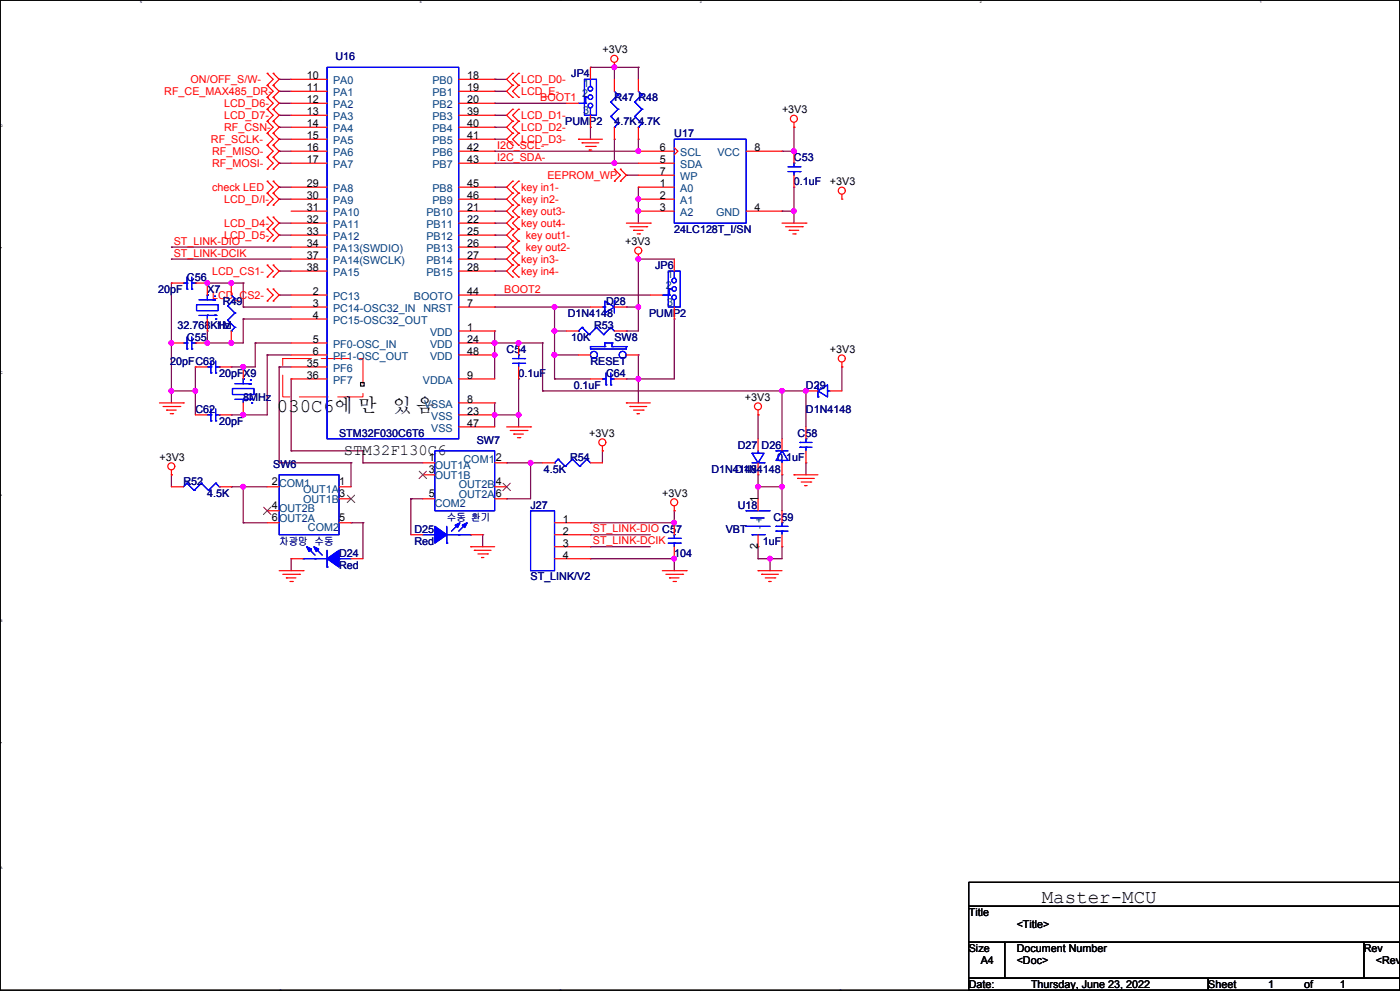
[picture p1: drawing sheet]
<svg xmlns="http://www.w3.org/2000/svg" width="297mm" height="210mm" viewBox="0 0 297 210" stroke-linecap="round" stroke-linejoin="round" font-family="sans-serif">
<g fill="none" stroke="#000" stroke-width=".25">
<path d="M0 0h296.6v209.7h-296.6zM59.3 0h.1M118.7 0h.1M178 0h.1M237.3 0h.1M0 52.5h.1M296.6 52.5h.1M76.4 81h.8v.8h-.8zM0 104.9h.1M296.6 104.9h.1M0 157.3h.1M296.6 157.3h.1"/>
<path d="M205.3 186.9h91.3v5.1h-91.3zM205.3 192h91.3v7.6h-91.3zM205.3 199.6h7.6v7.6h-7.6zM212.9 199.6h76.1v7.6h-76.1zM289 199.6h7.6v7.6h-7.6zM59.3 209.7h.1M118.7 209.7h.1M178 209.7h.1M205.3 207.2h50.7v2.5h-50.7zM237.3 209.7h.1M256 207.2h40.6v2.5h-40.6z"/>
</g>
<g fill="none" stroke="#800040" stroke-width=".25">
<path d="M59.2 19.3h.1M59.2 16.8h.1M59.2 19.3h2.5M59.2 16.8h2.5M104.8 19.3h.1M104.8 16.8h.1M104.8 19.3h2.6M104.8 16.8h2.6M125.1 14.3h.1M125.1 14.3h10.2M130.2 14.3h.1M130.2 14.3v2.5"/>
<path d="M135.3 14.3h.1M135.3 14.3v2.5M59.2 39.6h.1M59.2 32h.1M59.2 29.5h.1M59.2 27h.1M59.2 21.9h.1M59.2 24.4h.1M59.2 34.6h.1M59.2 39.6h2.5M59.2 32h2.5M59.2 29.5h2.5"/>
<path d="M59.2 27h2.5M59.2 21.9h2.5M59.2 24.4h2.5M59.2 34.6h2.5M104.8 34.6h.1M104.8 32h.1M104.8 21.9h.1M104.8 24.4h.1M104.8 39.6h.1M104.8 27h.1M104.8 29.5h.1M104.8 39.6h2.6"/>
<path d="M104.8 29.5h2.6M104.8 27h2.6M104.8 21.9h15.3M104.8 24.4h2.6M104.8 34.6h30.5M125.1 27h.1M125.1 27v2.5M130.2 34.6h.1M130.2 29.5h.1M130.2 29.5v5.1M132.7 37.1h.1M132.7 37.1h2.6"/>
<path d="M135.3 39.6h.1M135.3 29.5h.1M135.3 29.5v2.5h-30.5M135.3 39.6v7.7M165.7 32h.1M168.3 39.6h.1M168.3 27h.1M168.3 27v5h-2.6M168.3 39.6v7.7M36.3 52.3h.1M36.3 54.9h.1M36.3 60h.1"/>
<path d="M36.3 60v25.3M36.3 52.3h25.4M36.3 54.9h25.4M43.9 60h.1M43.9 60h7.6M49 60h.1M51.5 60h.1M51.5 60v5M59.2 47.3h.1M59.2 49.8h.1M59.2 57.4h.1M59.2 42.2h.1"/>
<path d="M59.2 47.3h2.5M59.2 49.8h2.5M59.2 57.4h2.5M59.2 42.2h2.5M104.8 52.3h.1M104.8 42.2h.1M104.8 44.7h.1M104.8 47.3h.1M104.8 49.8h.1M104.8 54.9h.1M104.8 57.4h.1M104.8 47.3h2.6"/>
<path d="M104.8 49.8h2.6M104.8 52.3h2.6M104.8 54.9h2.6M104.8 57.4h2.6M104.8 42.2h2.6M104.8 44.7h2.6M135.3 54.9h.1M135.3 44.7h.1M135.3 42.2h.1M135.3 54.9h7.6M135.3 54.9v15.2h-2.6M165.7 44.7h.1"/>
<path d="M165.7 44.7h2.6M168.3 44.7h.1M36.3 72.6h.1M41.4 77.7h.1M41.4 77.7v10.2M43.9 70.1h.1M43.9 72.6h.1M43.9 70.1v2.5M49 72.6h.1M49 77.7h.1M51.5 77.7h.1M51.5 67.6h.1"/>
<path d="M51.5 65h.1M51.5 67.6v5h-7.6M51.5 65h10.2M51.5 67.6h10.2M54.1 72.6h.1M54.1 72.6v5.1h-5.1M54.1 72.6h7.6M56.6 75.2h.1M56.6 75.2v12.7h-7.6M56.6 75.2h5.1M59.2 77.7h.1M59.2 62.5h.1"/>
<path d="M59.2 77.7h2.5M59.2 62.5h2.5M59.2 77.7v20.3M104.8 62.5h.1M104.8 75.2h.1M104.8 72.6h.1M104.8 65h.1M104.8 70.1h.1M104.8 65h20.3M104.8 62.5h33M104.8 70.1v10.2M104.8 72.6h10.2"/>
<path d="M109.9 72.6h.1M115 72.6h.1M115 72.6v10.2M117.5 65h.1M117.5 70.1h.1M117.5 75.2h.1M117.5 75.2h5.1M117.5 65v15.3M117.5 70.1h2.6M132.7 70.1h.1M132.7 65h.1M132.7 65h2.6"/>
<path d="M135.3 65h.1M135.3 75.2h.1M135.3 75.2v10.1M142.9 67.6h.1M142.9 67.6v12.7h-10.2M178.4 77.7h.1M178.4 77.7v5.1M36.3 82.8h.1M36.3 82.8h5.1M41.4 82.8h.1M49 87.9h.1M51.5 87.9h.1"/>
<path d="M59.2 98h.1M59.2 98h15.2M61.7 80.3h.1M61.7 95.5h.1M61.7 80.3v15.2M61.7 95.5h15.2M74.4 98h.1M74.4 98v5.1M76.9 98h.1M76.9 95.5h.1M76.9 95.5v2.5M76.9 98h12.7"/>
<path d="M104.8 87.9h.1M104.8 85.3h.1M104.8 87.9h5.1M104.8 85.3v5.1M107.4 98h.1M107.4 98h7.6M109.9 87.9h.1M109.9 80.3h.1M109.9 80.3v10.1M112.4 98h.1M112.4 98v7.6h-5M115 82.8h.1"/>
<path d="M115 82.8h55.8M117.5 80.3h.1M117.5 80.3h7.6M127.7 95.5h.1M127.7 95.5v2.5M132.7 80.3h.1M135.3 80.3h.1M160.6 87.9h.1M160.6 87.9v5.1M165.7 82.8h.1M165.7 82.8v10.2M170.8 82.8h.1"/>
<path d="M170.8 98h.1M170.8 82.8v7.6M170.8 98v2.6M36.3 100.6h.1M36.3 100.6v2.5M49 103.1h.1M49 103.1h7.6M51.5 103.1h.1M51.5 110.7h.1M51.5 103.1v7.6M51.5 110.7h5.1M61.7 118.3h.1"/>
<path d="M61.7 118.3v2.6M74.4 110.7h.1M74.4 110.7h2.5M76.9 110.7h.1M76.9 110.7v7.6M87.1 105.6h.1M87.1 105.6h2.5M87.1 105.6v7.7M102.3 113.3h.1M102.3 113.3v2.5M107.4 105.6h.1M125.1 110.7h.1"/>
<path d="M125.1 113.3h.1M125.1 115.8h.1M125.1 118.3h.1M125.1 113.3h12.7M125.1 115.8h12.7M125.1 118.3h17.8M142.9 118.3h.1M142.9 108.2h.1M142.9 108.2v2.5h-17.8M142.9 118.3v2.6M160.6 118.3h.1M160.6 103.1h.1"/>
<path d="M160.6 100.6h.1M160.6 115.8h.1M160.6 103.1h5.1M160.6 100.6v5M160.6 115.8v2.5M163.2 118.3h.1M163.2 118.3v2.6M165.7 100.6h.1M165.7 103.1h.1M165.7 115.8h.1M165.7 115.8v2.5h-5.1M165.7 100.6v7.6"/>
</g>
<g fill="#f0f" stroke="#f0f" stroke-width=".25">
<circle cx="51.5" cy="103.1" r=".49"/>
<circle cx="51.5" cy="87.9" r=".49"/>
<circle cx="51.5" cy="77.7" r=".49"/>
<circle cx="41.4" cy="82.8" r=".49"/>
<circle cx="117.5" cy="65" r=".49"/>
<circle cx="135.3" cy="80.2" r=".49"/>
<circle cx="117.5" cy="75.2" r=".49"/>
<circle cx="117.5" cy="70.1" r=".49"/>
<circle cx="135.3" cy="65" r=".49"/>
<circle cx="135.3" cy="54.9" r=".49"/>
<circle cx="130.2" cy="34.5" r=".49"/>
<circle cx="135.3" cy="32" r=".49"/>
<circle cx="168.2" cy="44.7" r=".49"/>
<circle cx="168.2" cy="32" r=".49"/>
<circle cx="130.2" cy="14.2" r=".49"/>
<circle cx="135.3" cy="44.7" r=".49"/>
<circle cx="135.3" cy="42.2" r=".49"/>
<circle cx="104.8" cy="75.2" r=".49"/>
<circle cx="109.9" cy="72.6" r=".49"/>
<circle cx="104.8" cy="72.6" r=".49"/>
<circle cx="109.9" cy="87.9" r=".49"/>
<circle cx="104.8" cy="87.9" r=".49"/>
<circle cx="49" cy="72.6" r=".49"/>
<circle cx="43.9" cy="59.9" r=".49"/>
<circle cx="36.3" cy="82.8" r=".49"/>
<circle cx="36.3" cy="72.6" r=".49"/>
<circle cx="49" cy="59.9" r=".49"/>
<circle cx="43.9" cy="72.6" r=".49"/>
<circle cx="112.4" cy="98" r=".49"/>
<circle cx="142.9" cy="110.7" r=".49"/>
<circle cx="142.9" cy="118.3" r=".49"/>
<circle cx="170.8" cy="82.8" r=".49"/>
<circle cx="165.7" cy="103.1" r=".49"/>
<circle cx="160.6" cy="103.1" r=".49"/>
<circle cx="165.7" cy="82.8" r=".49"/>
<circle cx="163.2" cy="118.3" r=".49"/>
</g>
<g fill="none" stroke="#f00" stroke-width=".25">
<path d="M56.6 18.1h.1M56.6 15.5h.1M56.6 15.5l1.3 1.3-1.3 1.3M56.6 18.1l1.3 1.2-1.3 1.3M57.9 15.5h.1M57.9 18.1h.1M57.9 15.5l1.3 1.3-1.3 1.3M57.9 18.1l1.3 1.2-1.3 1.3M61.7 16.8h7.6M61.7 19.3h7.6M97.2 16.8h7.6M97.2 19.3h7.6"/>
<path d="M108.6 18.1h.1M108.6 15.5h.1M108.6 18.1l-1.2 1.2 1.2 1.3M108.6 15.5l-1.2 1.3 1.2 1.3M109.9 18.1h.1M109.9 15.5h.1M109.9 18.1l-1.3 1.2 1.3 1.3M109.9 15.5l-1.3 1.3 1.3 1.3M125.1 14.3v2.5M130.2 14.3h.1M130.2 13.2v1.1M130.2 16.8v2.5"/>
<path d="M135.3 16.8v2.5M56.6 35.8h.1M56.6 33.3h.1M56.6 28.2h.1M56.6 25.7h.1M56.6 30.8h.1M56.6 38.4h.1M56.6 20.6h.1M56.6 23.1h.1M56.6 33.3l1.3 1.3-1.3 1.2M56.6 25.7l1.3 1.3-1.3 1.2M56.6 28.2l1.3 1.3-1.3 1.3"/>
<path d="M56.6 38.4l1.3 1.2-1.3 1.3M56.6 30.8l1.3 1.2-1.3 1.3M56.6 20.6l1.3 1.3-1.3 1.2M56.6 23.1l1.3 1.3-1.3 1.3M57.9 33.3h.1M57.9 35.8h.1M57.9 25.7h.1M57.9 28.2h.1M57.9 30.8h.1M57.9 38.4h.1M57.9 20.6h.1M57.9 23.1h.1"/>
<path d="M57.9 33.3l1.3 1.3-1.3 1.2M57.9 25.7l1.3 1.3-1.3 1.2M57.9 28.2l1.3 1.3-1.3 1.3M57.9 38.4l1.3 1.2-1.3 1.3M57.9 30.8l1.3 1.2-1.3 1.3M57.9 20.6l1.3 1.3-1.3 1.2M57.9 23.1l1.3 1.3-1.3 1.3M61.7 29.5h7.6M61.7 39.6h7.6M61.7 34.6h7.6M61.7 32h7.6M61.7 21.9h7.6"/>
<path d="M61.7 24.4h7.6M61.7 27h7.6M97.2 29.5h7.6M97.2 39.6h7.6M97.2 34.6h7.6M97.2 32h7.6M97.2 21.9h7.6M97.2 24.4h7.6M97.2 27h7.6M108.6 20.6h.1M108.6 23.1h.1M108.6 25.7h.1"/>
<path d="M108.6 38.4h.1M108.6 28.2h.1M108.6 30.8h.1M108.6 23.1l-1.2 1.3 1.2 1.3M108.6 38.4l-1.2 1.2 1.2 1.3M108.6 25.7l-1.2 1.3 1.2 1.2M108.6 28.2l-1.2 1.3 1.2 1.3M109.9 20.6h.1M109.9 25.7h.1M109.9 23.1h.1M109.9 38.4h.1M109.9 28.2h.1"/>
<path d="M109.9 30.8h.1M109.9 23.1l-1.3 1.3 1.3 1.3M109.9 38.4l-1.3 1.2 1.3 1.3M109.9 25.7l-1.3 1.3 1.3 1.2M109.9 28.2l-1.3 1.3 1.3 1.3M120.1 21.9h2.5M122.6 29.5h.1M122.6 29.5h5.1M123.4 30.3h.1M123.4 30.3h3.5M124.1 31h2M124.9 31.8h.1"/>
<path d="M124.9 31.8h.5M125.1 24.4v2.6M126.1 31h.1M130.2 38.4h.1M130.2 35.8h.1M130.2 27v2.5M130.2 35.8l1.3 1.3-1.3 1.3M131.5 35.8h.1M131.5 38.4h.1M131.5 35.8l1.2 1.3-1.2 1.3M135.3 27v2.5M135.3 39.6h7.6"/>
<path d="M135.3 34.6h7.6M135.3 32h7.6M135.3 37.1h7.6M142.9 31.3l.7 .7-.7 .8M158.1 32h7.6M168.3 27h.1M168.3 25.9v1.1M168.3 32v2.6M168.3 37.1v2.5M36.3 60h2.6M41.4 60h2.5v2.5M49 60v2.5"/>
<path d="M56.6 48.5h.1M56.6 46h.1M56.6 51.1h.1M56.6 58.7h.1M56.6 56.1h.1M56.6 40.9h.1M56.6 43.5h.1M56.6 46l1.3 1.3-1.3 1.2M56.6 48.5l1.3 1.3-1.3 1.3M56.6 56.1l1.3 1.3-1.3 1.3M56.6 40.9l1.3 1.3-1.3 1.3M57.9 46h.1"/>
<path d="M57.9 48.5h.1M57.9 51.1h.1M57.9 56.1h.1M57.9 58.7h.1M57.9 40.9h.1M57.9 43.5h.1M57.9 46l1.3 1.3-1.3 1.2M57.9 48.5l1.3 1.3-1.3 1.3M57.9 56.1l1.3 1.3-1.3 1.3M57.9 40.9l1.3 1.3-1.3 1.3M61.7 47.3h7.6M61.7 42.2h7.6"/>
<path d="M61.7 44.7h7.6M61.7 49.8h7.6M61.7 52.3h7.6M61.7 54.9h7.6M61.7 57.4h7.6M97.2 47.3h7.6M97.2 42.2h7.6M97.2 44.7h7.6M97.2 49.8h7.6M97.2 52.3h7.6M97.2 54.9h7.6M97.2 57.4h7.6"/>
<path d="M108.6 43.5h.1M108.6 46h.1M108.6 48.5h.1M108.6 51.1h.1M108.6 53.6h.1M108.6 56.1h.1M108.6 58.7h.1M108.6 40.9h.1M108.6 43.5l-1.2 1.2 1.2 1.3M108.6 46l-1.2 1.3 1.2 1.2M108.6 51.1l-1.2 1.2 1.2 1.3M108.6 53.6l-1.2 1.3 1.2 1.2"/>
<path d="M108.6 56.1l-1.2 1.3 1.2 1.3M108.6 40.9l-1.2 1.3 1.2 1.3M108.6 48.5l-1.2 1.3 1.2 1.3M109.9 46h.1M109.9 43.5h.1M109.9 48.5h.1M109.9 53.6h.1M109.9 51.1h.1M109.9 56.1h.1M109.9 58.7h.1M109.9 40.9h.1M109.9 43.5l-1.3 1.2 1.3 1.3"/>
<path d="M109.9 46l-1.3 1.3 1.3 1.2M109.9 51.1l-1.3 1.2 1.3 1.3M109.9 53.6l-1.3 1.3 1.3 1.2M109.9 56.1l-1.3 1.3 1.3 1.3M109.9 40.9l-1.3 1.3 1.3 1.3M109.9 48.5l-1.3 1.3 1.3 1.3M132.7 47.3h5.1M133.5 48h3.6M134.3 48.8h.1M134.3 48.8h2M135 49.5h.5M135.3 54.9h.1"/>
<path d="M135.3 53.9v1M135.3 42.2h7.6M135.3 44.7h7.6M135.5 49.5h.1M137.1 48h.1M137.8 47.3h.1M142.9 54.9v2.5M158.1 44.7h7.6M165.7 47.3h5.1M166.5 48h3.5M167.2 48.8h.1M167.2 48.8h2.1"/>
<path d="M168 49.5h.5M168.5 49.5h.1M170 48h.1M170.8 47.3h.1M178.4 42.2h.1M178.4 41.2v1M36.3 72.6h2.6M41.4 72.6h2.5M41.4 77.7h2.5M43.9 67.6v2.5M46.5 77.7h2.5M49 70.1v2.5"/>
<path d="M51.5 77.7v2.6M56.6 63.8h.1M56.6 61.2h.1M56.6 61.2l1.3 1.3-1.3 1.3M57.9 61.2h.1M57.9 63.8h.1M57.9 61.2l1.3 1.3-1.3 1.3M61.7 75.2h7.6M61.7 62.5h7.6M61.7 65h7.6M61.7 67.6h7.6M61.7 72.6h7.6"/>
<path d="M61.7 77.7h7.6M97.2 70.1h7.6M97.2 75.2h7.6M97.2 62.5h7.6M97.2 65h7.6M97.2 72.6h7.6M109.9 72.6v2.6M109.9 77.7v2.6M120.1 70.1h2.5M122.6 75.2h2.5M125.1 65h2.6M130.2 70.1h2.5"/>
<path d="M130.2 65h2.5M132.7 75.2h2.6M137.8 62.5h2.6M142.9 65v2.6M178.4 77.7h.1M178.4 76.7v1M33.8 85.3h5.1M34.5 86.1h3.6M35.3 86.9h.1M35.3 86.9h2M36.1 87.6h.5M36.3 99.6v1"/>
<path d="M36.6 87.6h.1M38.1 86.1h.1M38.9 85.3h.1M41.4 87.9h2.5M46.5 87.9h2.5M51.5 85.3v2.6M61.7 80.3h7.6M89.6 98h2.5M97.2 85.3h7.6M97.2 90.4h7.6M97.2 87.9h7.6M97.2 80.3h7.6"/>
<path d="M104.8 98h2.6M107.4 90.4h5M108.1 91.2h3.6M108.9 91.9h.1M108.9 91.9h2M109.7 92.7h.5M110.2 92.7h.1M111.7 91.2h.1M112.4 90.4h.1M115 98h2.5M125.1 98h2.6M125.1 80.3h2.6"/>
<path d="M127.7 95.5h.1M127.7 94.5v1M130.2 80.3h2.5M132.7 85.3h.1M132.7 85.3h5.1M133.5 86.1h.1M133.5 86.1h3.6M134.3 86.9h2M135 87.6h.1M135 87.6h.5M136.3 86.9h.1M160.6 87.9h.1"/>
<path d="M160.6 86.9v1M160.6 93v2.5M160.6 98v2.6M165.7 93v2.5M165.7 98v2.6M170.8 82.8h2.5M170.8 90.4v2.6M170.8 95.5v2.5M175.9 82.8h2.5M36.3 100.6h.1M36.3 103.1h2.6M46.5 103.1h2.5"/>
<path d="M56.6 103.1h2.6M56.6 108.2h2.6M56.6 110.7h2.6M61.7 118.3h2.5M71.8 103.1h2.6M71.8 105.6h2.6M71.8 110.7h2.6M74.4 118.3h2.5M87.1 113.3h2.5M89.6 100.6h2.5M89.6 105.6h2.5M99.8 115.8h.1"/>
<path d="M99.8 115.8h5M99.8 113.3h2.5M100.5 116.6h.1M100.5 116.6h3.6M101.3 117.3h2M102 118.1h.1M102 118.1h.5M103.3 117.3h.1M104.8 103.1h2.6M104.8 105.6h2.6M117.5 115.8h7.6M117.5 110.7h7.6"/>
<path d="M117.5 118.3h7.6M117.5 113.3h7.6M142.9 108.2h.1M142.9 107.2v1M142.9 110.7v2.6M142.9 115.8v2.5M160.6 105.6v2.6M160.6 113.3v2.5M165.7 108.2v2.5M165.7 113.3v2.5M168.3 100.6h.1M168.3 100.6h5"/>
<path d="M169 101.3h.1M169 101.3h3.6M169.8 102.1h2M170.5 102.9h.1M170.5 102.9h.6M171.8 102.1h.1M59.2 120.9h5M59.9 121.6h3.6M60.7 122.4h.1M60.7 122.4h2M61.4 123.2h.6M62 123.2h.1"/>
<path d="M63.5 121.6h.1M64.2 120.9h.1M140.4 120.9h5M141.1 121.6h3.6M141.9 122.4h.1M141.9 122.4h2M142.6 123.2h.5M143.1 123.2h.1M144.7 121.6h.1M145.4 120.9h.1M160.6 120.9h.1M160.6 120.9h5.1"/>
<path d="M161.4 121.6h.1M161.4 121.6h3.6M162.2 122.4h2M162.9 123.2h.1M162.9 123.2h.5M164.2 122.4h.1"/>
<circle cx="130.2" cy="12.5" r=".74"/>
<circle cx="168.2" cy="25.2" r=".74"/>
<circle cx="135.3" cy="53.1" r=".74"/>
<circle cx="178.4" cy="40.4" r=".74"/>
<circle cx="178.4" cy="75.9" r=".74"/>
<circle cx="36.3" cy="98.8" r=".74"/>
<circle cx="127.6" cy="93.7" r=".74"/>
<circle cx="160.6" cy="86.1" r=".74"/>
<circle cx="142.9" cy="106.4" r=".74"/>
</g>
<path d="M59.9 75.9h17v8.2h-17z" fill="none" stroke="#f00" stroke-width=".21" stroke-dasharray="6.1 2"/>
<g fill="none" stroke="#00f" stroke-width=".25">
<path d="M69.3 14.3h27.9v78.7h-27.9zM123.9 16.8h2.5v7.6h-2.5zM125.1 18.3h.1M125.1 16.8v1.5M130.2 19.3l.8 .8M135.3 19.3l.7 .8M122.6 21.9h1.5M124.1 21.9h.1M124.1 20.6h.1M124.1 20.6v1.3M124.1 20.6h.5M125.1 24.4h.1"/>
<path d="M125.1 22.9v1.5M129.4 21.6h.1M129.4 24.7h.1M129.4 21.6l1.6 1.5M129.4 24.7l1.6 1.5M130.2 27h.1M131 20.1h.1M131 23.1h.1M131 26.2h.1M131 20.1l-1.6 1.5M131 23.1l-1.6 1.6M131 26.2l-.8 .8"/>
<path d="M134.5 21.6h.1M134.5 24.7h.1M134.5 21.6l1.5 1.5M134.5 24.7l1.5 1.5M135.3 27h.1M136 20.1h.1M136 23.1h.1M136 26.2h.1M136 20.1l-1.5 1.5M136 23.1l-1.5 1.6M136 26.2l-.7 .8M142.9 29.5h15.2v17.8h-15.2z"/>
<path d="M167 36.3h2.5M167 35.3h2.5M168.3 34.6h.1M168.3 36.3h.1M168.3 34.6v.7M168.3 36.3v.8M169.5 36.3h.1M169.5 35.3h.1M38.9 60h.7M39.6 60h.1M39.6 58.7v2.5M40.6 58.7v2.5"/>
<path d="M40.6 60h.8M41.4 60h.1M141.6 57.4h2.6v7.6h-2.6zM142.9 58.9h.1M142.9 57.4v1.5M38.9 72.6h.7M39.6 61.2h.1M39.6 73.9h.1M39.6 72.6h.1M39.6 71.4v2.5M40.6 61.2h.1M40.6 73.9h.1"/>
<path d="M40.6 72.6h.8M40.6 71.4v2.5M41.4 72.6h.1M41.7 64.5h4.5v1.3h-4.5zM42.2 66.8h3.5M42.2 63.5h3.3M43.9 66.8h.1M43.9 62.5h.1M43.9 62.5v1M43.9 66.8v.8M43.9 77.7h.8M44.7 79h.1"/>
<path d="M44.7 77.7h.1M44.7 76.5v2.5M45.2 63.5h.1M45.5 63.5h.1M45.5 62.7h.1M45.5 66.8h.1M45.7 67.6h.1M45.7 66.8h.1M45.7 79h.1M45.7 76.5v2.5M45.7 77.7h.8M46.5 77.7h.1"/>
<path d="M48.2 64.8h.1M48.2 67.8h.1M48.2 64.8l1.6 1.5M48.2 67.8l1.6 1.5M49 70.1h.1M49 62.5l.8 .8M49.8 63.3h.1M49.8 66.3h.1M49.8 69.3h.1M49.8 63.3l-1.6 1.5M49.8 66.3l-1.6 1.5M49.8 69.3l-.8 .8"/>
<path d="M108.6 77h2.6M108.6 75.9h2.6M109.9 75.2h.1M109.9 77h.1M109.9 75.2v.7M109.9 77v.7M111.2 77h.1M111.2 75.9h.1M122.6 70.1h.1M123.4 69.3h.1M123.4 69.3l1.5 1.6M123.4 69.3l-.8 .8"/>
<path d="M124.9 70.9h.1M125.1 73.9h.1M125.1 73.4h.1M125.1 73.4v.5M125.1 73.4h3.1M126.4 69.3h.1M126.4 69.3l1.5 1.6M126.4 69.3l-1.5 1.6M127.7 65h.5M127.9 70.9h.1M128.2 73.4h.1M128.2 72.6h.1"/>
<path d="M128.2 63.8l2 1.2-2 1.3zM128.2 65h.1M128.2 72.6v.8M128.2 72.6h1.5M128.4 79v2.5M129.4 69.3h.1M129.4 69.3l.8 .8M129.4 69.3l-1.5 1.6M129.4 79v2.5M129.7 72.6h.1M129.7 73.4h.1M129.7 73.4h3"/>
<path d="M129.7 72.6v.8M130.2 63.8h.1M130.2 63.8v2.5M132.7 73.4h.1M132.7 73.4v.5h-7.6M140.4 62.5h1.5M141.9 62.5h.1M141.9 61.2h.1M141.9 61.2v1.3M141.9 61.2h.5M142.9 65h.1M142.9 63.5v1.5"/>
<path d="M43.9 87.9h.8M44.7 89.1h.1M44.7 87.9h.1M44.7 86.6v2.5M45.7 89.1h.1M45.7 86.6v2.5M45.7 87.9h.8M46.5 87.9h.1M49.3 82.3h4.5v1.3h-4.5zM49.8 84.6h3.5M49.8 81.3h3.3M51.5 84.6h.1"/>
<path d="M51.5 80.3h.1M51.5 80.3v1M51.5 84.6v.7M52.8 81.3h.1M53.1 81.3h.1M53.1 80.5h.1M53.1 84.6h.1M53.3 85.3h.1M53.3 84.6h.1M92.1 95.5h12.7v12.7h-12.7zM117.5 98h.1M118.3 97.3h.1"/>
<path d="M118.3 97.3l1.5 1.5M118.3 97.3l-.8 .7M119.8 98.8h.1M121.3 97.3h.1M121.3 97.3l1.5 1.5M121.3 97.3l-1.5 1.5M122.8 98.8h.1M124.4 97.3h.1M124.4 97.3l.7 .7M124.4 97.3l-1.6 1.5M127.7 80.3h.1M127.7 80.3h.7"/>
<path d="M128.4 81.5h.1M129.4 81.5h.1M129.4 80.3h.1M129.4 80.3h.8M159.4 96h2.5l-1.3 2zM159.4 98h2.5M160.6 96h.1M160.6 95.5v.5M161.9 98h.1M164.5 95.5h.1M164.5 95.5h2.5M165.7 95.5l1.3 2h-2.5z"/>
<path d="M165.7 97.5h.1M165.7 97.5v.5M169.5 94.7h.1M169.5 93.7h.1M169.5 94.7h2.6M169.5 93.7h2.6M170.8 93h.1M170.8 94.7h.1M170.8 93v.7M170.8 94.7v.8M173.3 82.8l2.1-1.3v2.6zM173.3 84.1h.1"/>
<path d="M173.3 81.5v2.6M175.4 82.8h.1M175.4 82.8h.5M39.6 102.3h.1M39.6 102.3l-.7 .8M39.6 102.3l1.5 1.6M41.1 103.9h.1M42.7 102.3h.1M42.7 102.3l-1.6 1.6M42.7 102.3l1.5 1.6M44.2 103.9h.1M45.7 102.3h.1"/>
<path d="M45.7 102.3l-1.5 1.6M45.7 102.3l.8 .8M46.5 103.1h.1M59.2 100.6h12.6v12.7h-12.6zM64.2 118.3h.1M64.2 118.3h5.1M65.8 116.6h.1M65.8 116.6l1 1M66.8 118.3h.1M67.3 116.6h.1M67.3 116.6l1 1M69.3 116.6v3.5"/>
<path d="M71.8 118.3h.1M71.8 118.3h2.6M89.6 113.3h2.5M92.1 113.3h.1M94.7 115h.1M94.7 113.3h5.1M94.7 111.5v3.5M96.7 111.5h.1M96.7 111.5l-1 1M97.2 113.3h.1M98.2 111.5h.1M98.2 111.5l-1 1"/>
<path d="M99.8 113.3h.1M112.4 108.2h5.1v12.7h-5.1zM141.6 115h2.6M141.6 114h2.6M142.9 113.3h.1M142.9 115h.1M142.9 113.3v.7M142.9 115v.8M144.2 115h.1M144.2 114h.1M158.1 108.2h.1M158.1 111.5h.1"/>
<path d="M158.1 111.5h5.1M158.1 108.2h5.1M159.1 109.7h.1M159.1 109.7h2.8M159.4 113.3h.1M159.4 113.3h2.8M164.5 112.5h.1M164.5 111.5h.1M164.5 112.5h2.5M164.5 111.5h2.5M165.7 110.7h.1M165.7 112.5h.1"/>
<path d="M165.7 110.7v.8M165.7 112.5v.8M69.3 120.1h.1"/>
<circle cx="125.1" cy="18.8" r=".49"/>
<circle cx="125.1" cy="20.6" r=".49"/>
<circle cx="125.1" cy="22.4" r=".49"/>
<circle cx="142.9" cy="59.4" r=".49"/>
<circle cx="125.9" cy="75.2" r=".74"/>
<circle cx="132" cy="75.2" r=".74"/>
<circle cx="142.9" cy="61.2" r=".49"/>
<circle cx="142.9" cy="63" r=".49"/>
</g>
<path d="M88.8 99.8l1.6 1.6M90.4 99.8l-1.6 1.6M55.9 107.4l1.5 1.6M57.4 107.4l-1.6 1.6M73.6 104.9l1.6 1.6M75.1 104.9l-1.5 1.6M106.6 102.3l1.6 1.6M108.1 102.3l-1.5 1.6" fill="none" stroke="#804000" stroke-width=".21"/>
<g fill="#00f" stroke="#00f" stroke-width=".25">
<path d="M69.3 118.3l2.5-1.7v3.5z" fill-rule="evenodd"/>
<path d="M66.5 115.8l1 .5-.5 .5z" fill-rule="evenodd"/>
<path d="M65 115.8l1 .5-.5 .5z" fill-rule="evenodd"/>
<path d="M69.3 118.3l2.5-1.7v3.5z" fill-rule="evenodd"/>
<path d="M66.5 115.8l1 .5-.5 .5z" fill-rule="evenodd"/>
<path d="M65 115.8l1 .5-.5 .5z" fill-rule="evenodd"/>
<path d="M92.1 111.5l2.6 1.8-2.6 1.7z" fill-rule="evenodd"/>
<path d="M96.5 111.2l1-.5-.5 1z" fill-rule="evenodd"/>
<path d="M98 111.2l1-.5-.5 1z" fill-rule="evenodd"/>
<path d="M92.1 111.5l2.6 1.8-2.6 1.7z" fill-rule="evenodd"/>
<path d="M96.5 111.2l1-.5-.5 1z" fill-rule="evenodd"/>
<path d="M98 111.2l1-.5-.5 1z" fill-rule="evenodd"/>
</g>
<g font-size="4.1">
<text x="58.7" y="87.3">030C6에 만</text>
<text x="83.2" y="87.3">있 음</text>
<text x="220.8" y="191.2">Master-MCU</text>
</g>
<text font-size="3.3" x="72.9" y="96.3">STM32F130C6</text>
<g font-size="2.3">
<text x="127.7" y="11.3">+3V3</text>
<text x="65" y="16.8">10</text>
<text x="99" y="16.8">18</text>
<text x="65" y="19.3">11</text>
<text x="65" y="21.8">12</text>
<text x="99" y="19.3">19</text>
<text x="99" y="21.8">20</text>
<text x="165.7" y="23.9">+3V3</text>
<text x="65" y="24.4">13</text>
<text x="65" y="26.9">14</text>
<text x="65" y="29.4">15</text>
<text x="99" y="24.4">39</text>
<text x="99" y="26.9">40</text>
<text x="99" y="29.4">41</text>
<text x="65" y="32">16</text>
<text x="65" y="34.5">17</text>
<text x="99" y="32">42</text>
<text x="99" y="34.5">43</text>
<text x="139.8" y="34.5">5</text>
<text x="139.8" y="32">6</text>
<text x="159.9" y="32">8</text>
<text x="65" y="39.6">29</text>
<text x="99" y="39.6">45</text>
<text x="139.8" y="39.6">1</text>
<text x="139.8" y="37.1">7</text>
<text x="175.9" y="39.2">+3V3</text>
<text x="65" y="42.1">30</text>
<text x="65" y="44.7">31</text>
<text x="65" y="47.2">32</text>
<text x="99" y="42.1">46</text>
<text x="99" y="44.7">21</text>
<text x="99" y="47.2">22</text>
<text x="139.8" y="42.1">2</text>
<text x="139.8" y="44.7">3</text>
<text x="159.9" y="44.7">4</text>
<text x="65" y="49.8">33</text>
<text x="65" y="52.3">34</text>
<text x="99" y="49.8">25</text>
<text x="99" y="52.3">26</text>
<text x="132.5" y="51.9">+3V3</text>
<text x="65" y="54.8">37</text>
<text x="65" y="57.4">38</text>
<text x="99" y="54.8">27</text>
<text x="99" y="57.4">28</text>
<text x="66.3" y="62.5">2</text>
<text x="66.3" y="65">3</text>
<text x="99" y="62.5">44</text>
<text x="99" y="65">7</text>
<text x="66.3" y="67.5">4</text>
<text x="99" y="70.1">1</text>
<text x="65" y="77.7">35</text>
<text x="66.3" y="72.6">5</text>
<text x="66.3" y="75.1">6</text>
<text x="99" y="72.6">24</text>
<text x="99" y="75.1">48</text>
<text x="175.9" y="74.7">+3V3</text>
<text x="65" y="80.2">36</text>
<text x="99" y="80.2">9</text>
<text x="99" y="85.3">8</text>
<text x="99" y="87.8">23</text>
<text x="157.9" y="84.9">+3V3</text>
<text x="99" y="90.4">47</text>
<text x="124.9" y="92.5">+3V3</text>
<text x="33.8" y="97.6">+3V3</text>
<text x="90.9" y="97.6">1</text>
<text x="90.9" y="100.1">3</text>
<text x="105.1" y="97.6">2</text>
<text x="57.6" y="102.6">2COM1</text>
<text x="57.6" y="107.7">4</text>
<text x="71.8" y="102.6">1</text>
<text x="71.8" y="105.2">3</text>
<text x="90.9" y="105.2">5</text>
<text x="105.1" y="102.6">4</text>
<text x="105.1" y="105.2">6</text>
<text x="140.4" y="105.2">+3V3</text>
<text x="160.6" y="106.4" transform="rotate(-90 160.6 106.4)">1</text>
<text x="57.6" y="110.3">6OUT2A</text>
<text x="71.8" y="110.3">5</text>
<text x="119.3" y="110.7">1</text>
<text x="119.3" y="113.2">2</text>
<text x="119.3" y="115.8">3</text>
<text x="119.3" y="118.3">4</text>
<text x="160.6" y="116.3" transform="rotate(-90 160.6 116.3)">2</text>
<text x="205.3" y="194">Title</text>
<text x="215.5" y="196.6">&lt;Title&gt;</text>
<text x="205.3" y="201.7">Size</text>
<text x="215.5" y="201.7">Document Number</text>
<text x="289" y="201.7">Rev</text>
<text x="205.3" y="209.3">Date:</text>
<text x="207.8" y="204.2">A4</text>
<text x="215.5" y="204.2">&lt;Doc&gt;</text>
<text x="218.5" y="209.3">Thursday, June 23, 2022</text>
<text x="256" y="209.3">Sheet</text>
<text x="268.7" y="209.3">1</text>
<text x="276.3" y="209.3">of</text>
<text x="284" y="209.3">1</text>
<text x="291.6" y="204.2">&lt;RevC</text>
</g>
<g font-size="2.3" fill="#f00">
<text x="40.4" y="17.6">ON/OFF_S/W-</text>
<text x="110.4" y="17.6">LCD_D0-</text>
<text x="34.8" y="20.1">RF_CE_MAX485_DR-</text>
<text x="47.5" y="22.7">LCD_D6-</text>
<text x="110.4" y="20.1">LCD_E-</text>
<text x="114.5" y="21.4">BOOT1</text>
<text x="47.5" y="27.8">RF_CSN-</text>
<text x="47.5" y="25.2">LCD_D7-</text>
<text x="110.4" y="25.2">LCD_D1-</text>
<text x="110.4" y="27.8">LCD_D2-</text>
<text x="44.7" y="30.3">RF_SCLK-</text>
<text x="45" y="35.4">RF_MOSI-</text>
<text x="45" y="32.8">RF_MISO-</text>
<text x="105.3" y="34.1">I2C_SDA-</text>
<text x="105.3" y="31.5">I2C_SCL-</text>
<text x="110.4" y="30.3">LCD_D3-</text>
<text x="45" y="40.4">check LED</text>
<text x="110.4" y="40.4">key in1-</text>
<text x="116" y="37.9">EEPROM_WP</text>
<text x="47.5" y="43">LCD_D/I-</text>
<text x="110.4" y="45.5">key out3-</text>
<text x="110.4" y="43">key in2-</text>
<text x="36.8" y="51.8">ST_LINK-DIO</text>
<text x="47.5" y="48.1">LCD_D4-</text>
<text x="47.5" y="50.6">LCD_D5-</text>
<text x="110.4" y="48.1">key out4-</text>
<text x="111.4" y="53.1">key out2-</text>
<text x="111.4" y="50.6">key out1-</text>
<text x="36.8" y="54.4">ST_LINK-DCIK</text>
<text x="45" y="58.2">LCD_CS1-</text>
<text x="110.4" y="55.7">key in3-</text>
<text x="110.4" y="58.2">key in4-</text>
<text x="45" y="63.3">LCD_CS2-</text>
<text x="106.9" y="62">BOOT2</text>
<text x="125.6" y="112.8">ST_LINK-DIO C57</text>
<text x="125.6" y="115.3">ST_LINK-DCIK</text>
</g>
<g font-size="2.3" fill="#004080">
<text x="70.6" y="17.9">PA0</text>
<text x="91.6" y="17.9">PB0</text>
<text x="70.6" y="20.4">PA1</text>
<text x="70.6" y="22.9">PA2</text>
<text x="91.6" y="20.4">PB1</text>
<text x="91.6" y="22.9">PB2</text>
<text x="123.4" y="20.6">2</text>
<text x="123.6" y="18.4">1</text>
<text x="70.6" y="25.5">PA3</text>
<text x="70.6" y="28">PA4</text>
<text x="91.6" y="25.5">PB3</text>
<text x="91.6" y="28">PB4</text>
<text x="123.6" y="24.2">3</text>
<text x="70.6" y="30.5">PA5</text>
<text x="70.6" y="33.1">PA6</text>
<text x="70.6" y="35.6">PA7</text>
<text x="91.6" y="30.5">PB5</text>
<text x="91.6" y="33.1">PB6</text>
<text x="91.6" y="35.6">PB7</text>
<text x="144.2" y="35.6">SDA</text>
<text x="144.2" y="33.1">SCL</text>
<text x="152" y="33.1">VCC</text>
<text x="70.6" y="40.7">PA8</text>
<text x="91.6" y="40.7">PB8</text>
<text x="144.2" y="40.7">A0</text>
<text x="144.2" y="38.2">WP</text>
<text x="70.6" y="43.2">PA9</text>
<text x="70.6" y="45.8">PA10</text>
<text x="90.4" y="45.8">PB10</text>
<text x="91.6" y="43.2">PB9</text>
<text x="144.2" y="43.2">A1</text>
<text x="144.2" y="45.8">A2</text>
<text x="151.8" y="45.8">GND</text>
<text x="70.6" y="48.3">PA11</text>
<text x="70.6" y="50.9">PA12</text>
<text x="70.6" y="53.4">PA13(SWDIO)</text>
<text x="90.4" y="48.3">PB11</text>
<text x="90.4" y="50.9">PB12</text>
<text x="90.4" y="53.4">PB13</text>
<text x="70.6" y="55.9">PA14(SWCLK)</text>
<text x="70.6" y="58.5">PA15</text>
<text x="90.4" y="55.9">PB14</text>
<text x="90.4" y="58.5">PB15</text>
<text x="141.4" y="59">1</text>
<text x="70.6" y="63.6">PC13</text>
<text x="87.7" y="63.6">BOOTO</text>
<text x="141.1" y="61.3">2</text>
<text x="141.4" y="64.8">3</text>
<text x="70.6" y="66.1">PC14-OSC32_IN</text>
<text x="70.6" y="68.6">PC15-OSC32_OUT</text>
<text x="89.7" y="66.1">NRST</text>
<text x="91.1" y="71.2">VDD</text>
<text x="70.6" y="73.7">PF0-OSC_IN</text>
<text x="70.6" y="76.2">PF1-OSC_OUT</text>
<text x="91.1" y="73.7">VDD</text>
<text x="91.1" y="76.2">VDD</text>
<text x="70.6" y="78.8">PF6</text>
<text x="70.6" y="81.3">PF7</text>
<text x="89.6" y="81.3">VDDA</text>
<text x="89.9" y="86.4">VSSA</text>
<text x="91.4" y="88.9">VSS</text>
<text x="91.4" y="91.5">VSS</text>
<text x="92.1" y="99.3">OUT1A</text>
<text x="92.1" y="101.4">OUT1B</text>
<text x="98.2" y="98.1">COM1</text>
<text x="64.2" y="104.4">OUT1A</text>
<text x="64.2" y="106.5">OUT1B</text>
<text x="92.1" y="107.5">COM2</text>
<text x="97.2" y="103.4">OUT2B</text>
<text x="97.2" y="105.4">OUT2A</text>
<text x="59.2" y="108.5">OUT2B</text>
<text x="65.2" y="112.5">COM2</text>
<text x="161.7" y="112" transform="rotate(-90 161.7 112)">-</text>
<text x="161.7" y="110.8" transform="rotate(-90 161.7 110.8)">+</text>
</g>
<g font-size="2.3" fill="#000080">
<text x="71.1" y="12.8">U16</text>
<text x="121.1" y="16.3">JP4</text>
<text x="130.2" y="21.4">R47 R48</text>
<text x="119.8" y="26.5">PUMP2</text>
<text x="130.2" y="26.5">4.7K4.7K</text>
<text x="142.9" y="29">U17</text>
<text x="168.3" y="34.1">C53</text>
<text x="168.3" y="39.2">0.1uF</text>
<text x="142.9" y="49.3">24LC128T_I/SN</text>
<text x="39.6" y="59.5">C56</text>
<text x="138.8" y="56.9">JP6</text>
<text x="33.5" y="62">20pF</text>
<text x="43.9" y="62">X7</text>
<text x="47.2" y="64.6">R49</text>
<text x="128.4" y="64.6">D28</text>
<text x="37.6" y="69.6">32.768KHz</text>
<text x="46" y="69.6">1M</text>
<text x="120.3" y="67.1">D1N4148</text>
<text x="125.9" y="69.6">R53</text>
<text x="137.6" y="67.1">PUMP2</text>
<text x="36.1" y="77.3">20pFC63</text>
<text x="39.6" y="72.2">C55</text>
<text x="107.4" y="74.7">C54</text>
<text x="121.1" y="72.2">10K</text>
<text x="125.1" y="77.3">RESET</text>
<text x="130.2" y="72.2">SW8</text>
<text x="46.5" y="79.8">20pF</text>
<text x="51.5" y="79.8">X9</text>
<text x="109.9" y="79.8">0.1uF</text>
<text x="121.6" y="82.3">0.1uF</text>
<text x="128.4" y="79.8">C64</text>
<text x="170.8" y="82.3">D29</text>
<text x="41.4" y="87.4">C62</text>
<text x="46.5" y="90">20pF</text>
<text x="51.5" y="84.9">8MHz</text>
<text x="170.8" y="87.4">D1N4148</text>
<text x="71.8" y="92.5">STM32F030C6T6</text>
<text x="101" y="94">SW7</text>
<text x="156.3" y="95">D27</text>
<text x="161.4" y="95">D26</text>
<text x="169" y="92.5">C58</text>
<text x="57.9" y="99.1">SW6</text>
<text x="115.2" y="100.1">4.5K</text>
<text x="120.8" y="97.6">R54</text>
<text x="150.8" y="100.1">D1N4148</text>
<text x="155.8" y="100.1">D1N4148</text>
<text x="164.7" y="97.6">0.1uF</text>
<text x="38.9" y="102.6">R52</text>
<text x="43.9" y="105.2">4.5K</text>
<text x="112.4" y="107.7">J27</text>
<text x="156.3" y="107.7">U18</text>
<text x="87.8" y="112.8">D25</text>
<text x="94.7" y="110.3">수동 환기</text>
<text x="153.8" y="112.8">VBT</text>
<text x="163.9" y="110.3">C59</text>
<text x="59.2" y="115.3">차광망 수동</text>
<text x="71.8" y="117.9">D24</text>
<text x="87.8" y="115.3">Red</text>
<text x="142.9" y="117.9">104</text>
<text x="161.7" y="115.3">1uF</text>
<text x="71.8" y="120.4">Red</text>
<text x="112.4" y="123">ST_LINK/V2</text>
</g>
<g font-size=".8">
<text x="29.7" y=".7">5</text>
<text x="89" y=".7">4</text>
<text x="148.3" y=".7">3</text>
<text x="207.6" y=".7">2</text>
<text x="267" y=".7">1</text>
<text x="0" y="26.9">D</text>
<text x="0" y="79.3">C</text>
<text x="296.6" y="79.3">C</text>
<text x="0" y="131.7">B</text>
<text x="0" y="184.1">A</text>
<text x="296.6" y="184.1">A</text>
<text x="29.7" y="210.4">5</text>
<text x="89" y="210.4">4</text>
<text x="148.3" y="210.4">3</text>
</g>
</svg>
